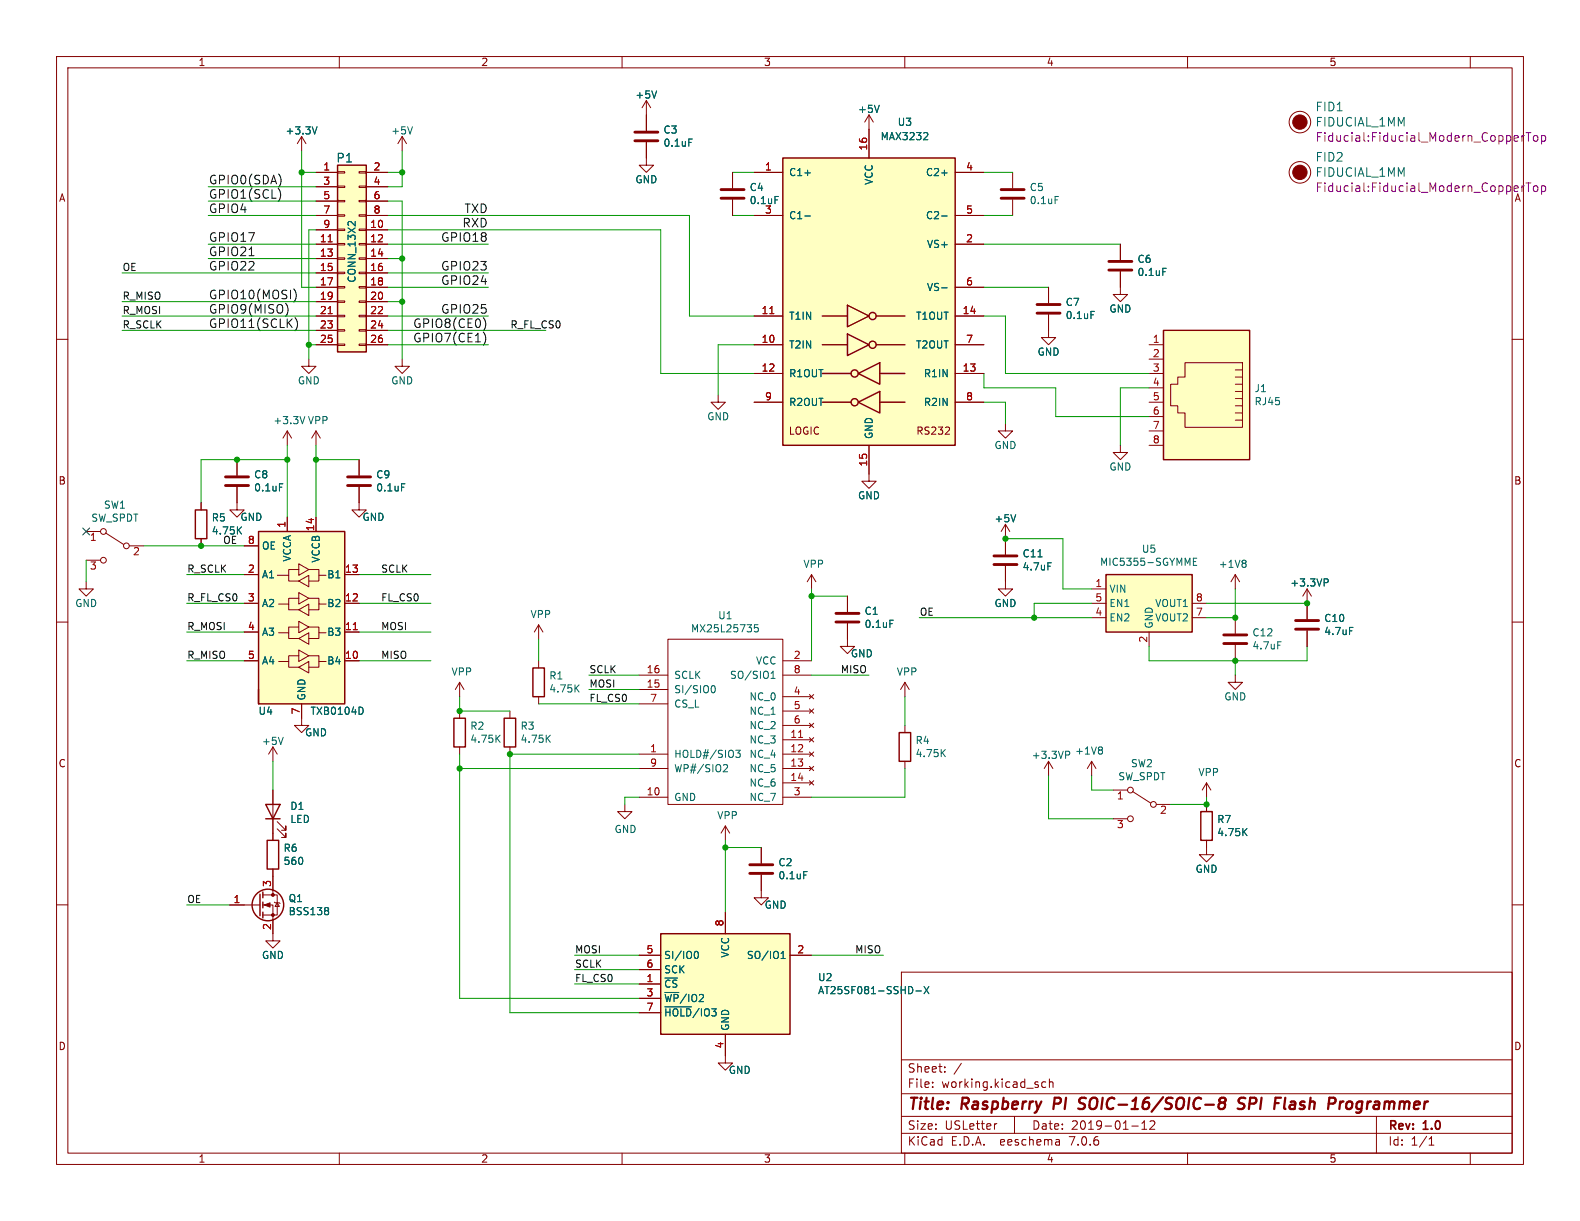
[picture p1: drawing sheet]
<svg xmlns="http://www.w3.org/2000/svg" width="279mm" height="216mm" viewBox="0 0 279 216" stroke-linecap="round" stroke-linejoin="round" font-family="sans-serif">
<g fill="none" stroke="#840000" stroke-width=".18">
<path d="M10 10h259.4v195.9h-259.4zM12 12h255.4v191.9h-255.4zM60 10v2M110 10v2M114.3 17.8v5.3M114.3 17.8l-.8 1.3M114.3 17.8l.8 1.3M160 10v2M210 10v2M260 10v2M53.3 24.1v2.6M53.3 24.1l-.7 1.3"/>
<path d="M53.3 24.1l.8 1.3M55.9 30.5h3.8M55.9 38.1h3.8M55.9 33h3.8M55.9 35.6h3.8M59.7 38h1.3v.2h-1.3zM59.7 35.4h1.3v.3h-1.3zM59.7 32.9h1.3v.2h-1.3zM59.7 30.4h1.3v.2h-1.3zM63.5 38h1.3v.2h-1.3zM63.5 35.4h1.3v.3h-1.3zM63.5 32.9h1.3v.2h-1.3z"/>
<path d="M63.5 30.4h1.3v.2h-1.3zM64.8 30.5h3.8M64.8 38.1h3.8M64.8 33h3.8M64.8 35.6h3.8M71.1 24.1l-.7 1.3M71.1 24.1v2.6M71.1 24.1l.8 1.3M114.3 25.1v4.1h1.3l-1.3 1.3-1.3-1.3h1.3M129.5 30.5v2.8M129.5 35.3v2.8M133.3 30.5h5.1"/>
<path d="M133.3 38.1h5.1M153.7 20.3l-.8 1.3M153.7 20.3v7.6M153.7 20.3l.7 1.3M168.9 30.5h5.1M168.9 38.1h5.1M179.1 30.5v2.8M179.1 35.3v2.8M10 60h2M55.9 55.9h3.8M55.9 43.2h3.8M55.9 50.8h3.8"/>
<path d="M55.9 40.6h3.8M55.9 45.7h3.8M55.9 48.3h3.8M55.9 53.3h3.8M55.9 58.4h3.8M59.7 58.3h1.3v.2h-1.3zM59.7 55.8h1.3v.2h-1.3zM59.7 53.2h1.3v.3h-1.3zM59.7 50.7h1.3v.2h-1.3zM59.7 48.1h1.3v.3h-1.3zM59.7 45.6h1.3v.2h-1.3zM59.7 43.1h1.3v.2h-1.3z"/>
<path d="M59.7 40.5h1.3v.3h-1.3zM63.5 58.3h1.3v.2h-1.3zM63.5 55.8h1.3v.2h-1.3zM63.5 53.2h1.3v.3h-1.3zM63.5 50.7h1.3v.2h-1.3zM63.5 48.1h1.3v.3h-1.3zM63.5 45.6h1.3v.2h-1.3zM63.5 43.1h1.3v.2h-1.3zM63.5 40.5h1.3v.3h-1.3zM64.8 55.9h3.8M64.8 43.2h3.8M64.8 50.8h3.8"/>
<path d="M64.8 40.6h3.8M64.8 45.7h3.8M64.8 48.3h3.8M64.8 53.3h3.8M64.8 58.4h3.8M133.3 55.9h5.1M168.9 55.9h5.1M168.9 43.2h5.1M168.9 50.8h5.1M185.4 55.6v4.1h1.3l-1.3 1.3-1.3-1.3h1.3M185.4 50.8v2.8M198.1 48v4.1h1.3l-1.3 1.2-1.3-1.2h1.3"/>
<path d="M198.1 43.2v2.8M267.4 60h2M50.8 76.2l-.8 1.3M50.8 76.2v2.5M50.8 76.2l.8 1.3M54.6 63.5v1.3h1.3l-1.3 1.2-1.3-1.2h1.3M55.9 61h3.8M55.9 76.2l-.8 1.3M55.9 76.2v2.5M55.9 76.2l.7 1.3M59.7 60.8h1.3v.3h-1.3zM63.5 60.8h1.3v.3h-1.3z"/>
<path d="M64.8 61h3.8M71.1 63.5v1.3h1.3l-1.3 1.2-1.3-1.2h1.3M127 69.9v1.2h1.3l-1.3 1.3-1.3-1.3h1.3M133.3 61h5.1M133.3 66h5.1M133.3 71.1h5.1M153.7 78.7v6.4h1.2l-1.2 1.3-1.3-1.3h1.3M167.1 76.8h.8M167.9 75.6v.5M168.9 61h5.1M168.9 66h5.1M168.9 71.1h5.1"/>
<path d="M177.8 74.9v1.3h1.3l-1.3 1.3-1.3-1.3h1.3M198.1 78.7v1.3h1.3l-1.3 1.3-1.3-1.3h1.3M203.2 61h2.5M203.2 63.5h2.5M203.2 66h2.5M203.2 68.6h2.5M203.2 71.1h2.5M203.2 73.7h2.5M203.2 76.2h2.5M203.2 78.7h2.5M209.5 64.1h10.2v11.5h-10.2v-2.6h-1.2v-1.2h-1.3v-3.9h1.3v-1.2h1.2zM218.4 65.4h1.3"/>
<path d="M218.4 66.7h1.3M218.4 67.9h1.3M218.4 69.2h1.3M218.4 70.5h1.3M218.4 71.8h1.3M218.4 73h1.3M218.4 74.3h1.3M15.2 94h2.6M15.2 99.1h2.6M18.7 94.2l3.1 2.1M22.9 96.5h2.5M35.6 88.9v1.3"/>
<path d="M35.6 95.3v1.2M41.9 86.1v4.1h1.3l-1.3 1.2-1.3-1.2h1.3M41.9 81.3v2.8M43.2 96.5h2.5M50.8 91.4v2.6M52.8 99.7l1.8 1-1.8 1zM55.9 91.4v2.6M63.5 86.1v4.1h1.3l-1.3 1.2-1.3-1.2h1.3M63.5 81.3v2.8M177.8 92.7l-.8 1.3M177.8 92.7v5.3M177.8 92.7l.8 1.3"/>
<path d="M10 110h2M15.2 102.9v1.2h1.3l-1.3 1.3-1.2-1.3h1.2M43.2 106.7h2.5M43.2 116.8h2.5M43.2 111.8h2.5M43.2 101.6h2.5M49 101.7h2.1v1h1.7M49.3 117h1.8v1h1.7M49.3 111.9h1.8v1h1.7M49.3 106.8h1.8v1h1.7M52.8 116h-1.7v1M52.8 110.9h-1.7v1"/>
<path d="M52.8 105.8h-1.7v1M52.8 100.7h-1.7v1M52.8 118l1.8-1v2zM52.8 112.9l1.8-1v2zM52.8 107.8l1.8-1v2zM52.8 102.7l1.8-1v2.1zM52.8 114.9l1.8 1.1-1.8 1zM52.8 109.9l1.8 1-1.8 1zM52.8 104.8l1.8 1-1.8 1zM54.6 116h1.8v1h1.3M54.6 110.9h1.8v1h1.3M54.6 105.8h1.8v1h1.3"/>
<path d="M54.6 100.7h1.8v1h1.3M56.4 117v1h-1.8M56.4 111.9v1h-1.8M56.4 106.8v1h-1.8M56.4 101.7v1h-1.8M61 106.7h2.5M61 116.8h2.5M61 111.8h2.5M61 101.6h2.5M95.2 110.5v2.5M95.2 116.8v1.3M95.2 110.5l-.7 1.3"/>
<path d="M95.2 110.5l.8 1.3M113 119.4h5.1M118.1 113h20.3v29.2h-20.3zM138.4 116.8h5.1M138.4 119.4h5.1M143.5 101.6l-.8 1.3M143.5 101.6v2.5M143.5 101.6l.8 1.3M149.9 110.2v4.1h1.2l-1.2 1.3-1.3-1.3h1.3M149.9 105.4v2.8M177.8 100.1v4h1.3l-1.3 1.3-1.3-1.3h1.3M193 104.1h2.6"/>
<path d="M193 109.2h2.6M193 106.7h2.6M203.2 111.8v2.5M210.8 109.2h2.6M210.8 106.7h2.6M218.4 119.4v1.3h1.3l-1.3 1.2-1.2-1.2h1.2M218.4 101.6v2.5M218.4 109.2v2.8M218.4 114v2.8M218.4 101.6l.8 1.3M218.4 101.6l-.7 1.3M231.1 104.1l-.7 1.3"/>
<path d="M231.1 104.1v5.4M231.1 111.5v2.8M231.1 104.1l.8 1.3M267.4 110h2M48.3 132.1v2.5M48.3 139.7v8.9M48.3 132.1l-.8 1.3M48.3 132.1l.7 1.3M53.3 124.5v3.8h1.3l-1.3 1.2-1.2-1.2h1.2M81.3 120.7l-.8 1.2M81.3 120.7v2.5M81.3 125.7v1.3"/>
<path d="M81.3 132.1v1.3M81.3 120.7l.7 1.2M90.2 125.7v1.3M90.2 132.1v1.3M95.2 123.2v1.3M113 133.4h5.1M113 135.9h5.1M113 121.9h5.1M113 124.5h5.1M138.4 133.4h5.1M138.4 130.8h5.1M138.4 135.9h5.1"/>
<path d="M138.4 138.4h5.1M138.4 123.2h5.1M138.4 125.7h5.1M138.4 128.3h5.1M143.1 130.4l.8 .8M143.1 133l.8 .7M143.1 135.5l.8 .8M143.1 138l.8 .8M143.1 122.8l.8 .8M143.1 125.3l.8 .8M143.1 127.9l.8 .8M143.9 130.4l-.8 .8"/>
<path d="M143.9 133l-.8 .7M143.9 135.5l-.8 .8M143.9 138l-.8 .8M143.9 122.8l-.8 .8M143.9 125.3l-.8 .8M143.9 127.9l-.8 .8M160 120.7v2.5M160 128.3v1.2M160 134.6v1.3M160 120.7l-.7 1.2M160 120.7l.8 1.2M185.4 134.6v2.6"/>
<path d="M185.4 134.6l-.7 1.3M185.4 134.6l.8 1.3M193 134.6l.8 1.3M193 134.6v2.6M193 134.6l-.7 1.3M196.8 139.7h2.6M200.3 140l3.2 2M213.4 138.4l-.8 1.3M213.4 138.4v2.6M213.4 138.4l.7 1.3M10 160h2M46.5 158.2h2.5v3.6h-2.5"/>
<path d="M48.3 153.7v4.5M48.5 159.5l.1 .1h.8l.1 .2M49 146.6l1.5 1.5v-.8v.8h-.7M49 145.3l1.5 1.5v-.7v.7h-.7M49 159.6l.4 .7h-.8zM110.5 142.2v1.3h1.3l-1.3 1.3-1.3-1.3h1.3M113 141h5.1M128.3 146.1l-.8 1.2M128.3 146.1v2.5M128.3 146.1l.7 1.2M134.6 154.7v4.1h1.3l-1.3 1.2-1.3-1.2h1.3M134.6 149.9v2.8"/>
<path d="M138.4 141h5.1M196.8 144.8h2.6M204.5 142.2h2.5M213.4 148.6v2.5h1.2l-1.2 1.3-1.3-1.3h1.3M213.4 142.2v1.3M267.4 160h2M40.6 160h5.4M46.5 160h1.8v6.4h1.2l-1.2 1.2-1.3-1.2h1.3M113 174h3.8M113 168.9h3.8M113 176.5h3.8M113 171.5h3.8"/>
<path d="M113 179.1h3.8M128.3 161.3v3.8M139.7 168.9h3.8M159.4 171.9h108v32h-108zM128.3 182.9v5.1h1.2l-1.2 1.2-1.3-1.2h1.3M159.4 197.4h108M159.4 193.4h108M159.4 187.4h108M164.9 192.1v.2M164.9 191.4v.1M167.1 189.4v.2M167.1 188.7v.1"/>
<path d="M170 188l-1.3 1.9M176.3 198.7l-.3 .1M179.4 197.4v3M184.9 191.4l-.4-.1-.3 .3v.4l.2 .2h.5M185.6 191.4l.2-.1 .3 .1 .1 .9M185.6 190.8v1.5M200.1 199.1h1.2M201.9 199.7h.9M201.9 198.6l.5-.4v1.5M203.4 198.3l.5-.1 .2 .1 .1 .3-.9 1.1h.9M243.4 197.4v6.5M60 203.9v2"/>
<path d="M110 203.9v2M159.4 200.4h108M160 203.9v2M187.3 201.6l.1 .9M187.4 202.4l-.2 .1M187.4 201.8l-.2 .1M210 203.9v2M252.7 202.5h.9M252.7 201.4l.4-.4v1.5M260 203.9v2"/>
<circle cx="229.9" cy="21.6" r="1.9"/>
<circle cx="229.9" cy="30.5" r="1.9"/>
<circle cx="18.3" cy="94" r=".51"/>
<circle cx="18.3" cy="99.1" r=".51"/>
<circle cx="22.4" cy="96.5" r=".51"/>
<circle cx="199.9" cy="139.7" r=".51"/>
<circle cx="199.9" cy="144.8" r=".51"/>
<circle cx="204" cy="142.2" r=".51"/>
</g>
<g fill="none" stroke="#840000" stroke-width=".4">
<path d="M186.5 194.1l-.2 2M191 195l.7 .2M191.7 195.9l-.3 .2h-.5M191.8 194.1h-.5l-.3 .2M213.1 195.3h1.6M215.9 195a.65 .65 0 0 0-.3 1 .65 .65 0 0 0 .9-.1 .65 .65 0 0 0 0-.8l-.2-.1M215.9 195l-.2-.2a.44 .44 0 0 1 .3-.7l.6 .1 .2 .3-.2 .3-.3 .2M215.9 195h.4M220.2 194.2a.85 .85 0 0 0-1 .1 .45 .45 0 0 0 .2 .8l.3 .1a.49 .49 0 0 1 .4 .5 .49 .49 0 0 1-.5 .4l-.7-.1M227.3 194.1l-.2 1.7 .2 .3M237 194.8l-.2 1.3M237.6 194.8l-.4 .1-.2 .3"/>
<path d="M238.2 195l-.2 .7 .2 .3"/>
</g>
<g fill="none" stroke="#840000" stroke-width=".25">
<path d="M59.7 29.2h5.1v33h-5.1zM138.4 27.9h30.5v50.8h-30.5zM145.4 55.9h4.5M149.9 59.1l3.8 1.9-3.8 1.9zM149.9 54l3.8 1.9-3.8 1.9zM154.9 55.9h5.1M205.7 58.4h15.3v22.9h-15.3zM145.4 61h4.5M145.4 71.1h5.1M145.4 66h5.1M151.8 71.1l3.8-1.9v3.8zM151.8 66l3.8-1.9v3.8z"/>
<path d="M154.9 61h5.1M155.6 71.1h4.4M155.6 66h4.4M34.5 90.2h2.1v5.1h-2.1zM45.7 94h15.3v30.5h-15.3zM94.2 118.1h2.1v5.1h-2.1zM195.6 101.6h15.2v10.2h-15.2zM45.7 121.9v2.6zM80.3 127h2v5.1h-2zM89.2 127h2v5.1h-2zM159 129.5h2v5.1h-2zM46 158.1v3.8"/>
<path d="M46.5 157.7v1.1M46.5 159.5v1M47 142.2h2.5l-1.2 2.6zM47 144.8h2.5M47.2 148.6h2.1v5.1h-2.1zM212.3 143.5h2.1v5.1h-2.1zM46.5 161.3v1M116.8 165.1h22.9v17.8h-22.9z"/>
<circle cx="154.3" cy="55.9" r=".63"/>
<circle cx="151.1" cy="71.1" r=".63"/>
<circle cx="151.1" cy="66" r=".63"/>
<circle cx="154.3" cy="61" r=".63"/>
<circle cx="47.4" cy="160" r="2.79"/>
</g>
<g fill="none" stroke="#840000" stroke-width=".51">
<path d="M112.3 24.9h4M112.3 23.4h4M127.5 35.1h4.1M127.5 33.5h4.1M177 35.1h4.1M177 33.5h4.1M183.4 55.4h4.1M183.4 53.8h4.1M196.1 47.8h4.1M196.1 46.2h4.1M39.9 85.9h4M39.9 84.3h4"/>
<path d="M61.5 85.9h4M61.5 84.3h4M175.8 99.8h4M175.8 98.3h4M147.8 110h4.1M147.8 108.5h4.1M216.4 113.8h4.1M216.4 112.3h4.1M229.1 111.3h4.1M229.1 109.7h4.1M132.6 154.4h4.1M132.6 152.9h4.1"/>
</g>
<g fill="none" stroke="#006464" stroke-width=".18">
<path d="M116.1 16.1l-.4 1.2M155.5 18.6l-.4 1.3M56.1 22.4l-.5 1.3M62.8 39.2v.7l-.7-.7h-.3l-.2 .1M72.9 22.4l-.4 1.3M121.8 24.6h.6M137 34.7h.7M142.3 30.6h1M142.3 38.2h1M163.8 23.4l.3 .3-.1 .3-.7 .7h.8M166.5 30.6h1M166.5 38.2h1"/>
<path d="M186.6 34.7h.6M166.5 50.9h1M192.9 55.1h.6M205.6 47.4h.6M53.9 73.7l-.4 1.2M42.2 93.7l.5 .7M42.7 93.2l-.7 .7M49.4 85.5h.6M71 85.5h.6M179.6 91l-.4 1.3M183.6 98.5h.7M185.3 99.5h.6"/>
<path d="M211 99.3h.5M211.6 98.7h-.6v1.3h.6M220.1 99.1l.3 .2-.3 .3 .3 .2v.3l-.3 .2M134 110.5h-.6v.6l.2-.2 .4 .1 .1 .2-.1 .4-.1 .1-.5-.1M136.3 120h.8M136.3 119.1l.4-.4v1.3M157.4 109.7h.6M225.9 113.5h.7M234.2 102.4h.4l.3 .2-.1 .4h-.6M238.6 110.9h.7M50.1 130.4l-.4 1.2M64 125.1l.2 .5-.2 .6"/>
<path d="M87.9 130.5l.5 .8M88.4 130l-.7 .7M96.8 130.5l.5 .8M97.3 130l-.7 .7M101.9 121.6l.5 .8M102.4 121.1l-.7 .7M125.8 121.5l.3-.3a.68 .68 0 0 1 .4 .7 .68 .68 0 0 1-.4 .6l-.3-.2M128 135.3l.4-.1 .3 .4-.8 .9h.8M130.1 132.7h.8l-.4 .4 .3 .2v.5l-.1 .1-.6-.1M166.6 133.1l.6 .7M167.2 132.5l-.8 .8M188.4 132.8h.5l.3 .3-.2 .3-.6 .1"/>
<path d="M194.7 132.1l.3 .2-.3 .3 .3 .3v.2l-.3 .2M142.1 154.1h.6M220 147l.5 .8M220.5 146.5l-.7 .7M57.9 160.5l.2 .2-.2 .3 .2 .3v.2l-.2 .2M117.6 178h4.7M122.9 168.3l.2-.1a.68 .68 0 0 1 .4 .7 .68 .68 0 0 1-.4 .6l-.2-.1M138.1 169.5h.7M138.1 168.6l.4-.4v1.3M162 175.2h.9M163.4 174.4l.9 1.3M164.3 174.4l-.9 1.3"/>
</g>
<g fill="#840000" stroke="#840000" stroke-width=".18">
<path d="M46.7 160l1.1-.4v.8z"/>
<circle cx="48.3" cy="161.8" r=".25"/>
<circle cx="48.3" cy="158.2" r=".25"/>
<circle cx="229.9" cy="21.6" r="1.27"/>
<circle cx="229.9" cy="30.5" r="1.27"/>
</g>
<g fill="#ffffc2" stroke="#ffffc2" stroke-width=".18">
<path d="M195.6 101.6h15.2v10.2h-15.2z"/>
<path d="M205.7 58.4h15.3v22.9h-15.3z"/>
<path d="M138.4 27.9h30.5v50.8h-30.5z"/>
<path d="M59.7 29.2h5.1v33h-5.1z"/>
<path d="M45.7 94h15.3v30.5h-15.3z"/>
<path d="M116.8 165.1h22.9v17.8h-22.9z"/>
</g>
<path d="M58 55.5h.8M58 42.8h.8M136.1 55.5h.8M62.5 111.3h.7M141.2 130.4h.7" fill="none" stroke="#a90000" stroke-width=".18"/>
<g fill="none" stroke="#840084" stroke-width=".18">
<path d="M269.1 24v1M269.1 32.9v1M269.6 24h-.3l-.2 .3M269.6 32.9h-.3l-.2 .2M269.8 23.5h.9M269.8 32.3h.9M270.3 23.5v1.5M270.3 32.3v1.6M271.3 24h.4l.3 .3v.4l-.3 .3-.4-.1-.1-.2v-.4zM271.3 32.9h.4l.3 .2v.5l-.3 .3-.4-.1-.1-.2v-.5zM272.6 24h.4l.3 .3v.4l-.1 .2h-.6M272.6 24v1.5"/>
<path d="M272.6 32.9v1.5M272.6 32.9h.4l.3 .2v.5l-.1 .2h-.6"/>
</g>
<path d="M49.5 33.7l.1 .9-.2 .7M49.6 31.4v1M44 45.2h.9M50.8 54.1l.1 .8-.2 .8M52 51.1a1.75 1.75 0 0 1 0 2.3M52.2 56.2a1.75 1.75 0 0 1 0 2.3M85.5 56.2a1.79 1.79 0 0 1 0 2.2M85.5 58.8a1.79 1.79 0 0 1 0 2.2" fill="none" stroke="#0f0f0f" stroke-width=".18"/>
<g fill="none" stroke="#009600" stroke-width=".18">
<path d="M36.8 38.1h19.1M36.8 35.6h19.1M36.8 33h19.1M53.3 26.7v24.1h2.6M53.3 30.5h2.6M68.6 30.5h2.5M68.6 38.1h53.3v17.8h11.4M68.6 35.6h2.5v27.9M71.1 26.7v6.3h-2.5M129.5 30.5h3.8M129.5 38.1h3.8M174 30.5h5.1"/>
<path d="M174 38.1h5.1M21.6 48.3h34.3M21.6 55.9h34.3M21.6 53.3h34.3M21.6 58.4h34.3M36.8 43.2h19.1M36.8 45.7h19.1M55.9 40.6h-1.3v22.9M68.6 50.8h17.8M68.6 40.6h48.2v25.4h16.5M68.6 43.2h17.8M68.6 48.3h17.8"/>
<path d="M68.6 55.9h17.8M68.6 53.3h2.5M68.6 58.4h27.9M68.6 45.7h2.5M174 50.8h11.4M174 43.2h24.1M174 55.9h3.8v10.1h25.4M50.8 78.7v12.7M54.6 61h1.3M55.9 78.7v12.7M68.6 61h17.8M133.3 61h-6.3v8.9"/>
<path d="M174 71.1h3.8v3.8M174 66v2.6h12.7v5.1h16.5M203.2 68.6h-5.1v10.1M15.2 99.1v3.8M25.4 96.5h17.8M50.8 81.3h-15.2v7.6M55.9 81.3h7.6M177.8 95.3h10.2v8.8h5M33 106.7h10.2M33 116.8h10.2M33 111.8h10.2M33 101.6h10.2"/>
<path d="M63.5 106.7h12.7M63.5 116.8h12.7M63.5 111.8h12.7M63.5 101.6h12.7M95.2 113v3.8M104.1 119.4h8.9M143.5 119.4h10.2M143.5 104.1v12.7M143.5 105.4h6.4M162.6 109.2h30.4M193 106.7h-10.1v2.5M203.2 114.3v2.5h27.9v-2.5"/>
<path d="M213.4 106.7h17.7M218.4 104.1v5.1h-5M218.4 116.8v2.6M48.3 134.6v5.1M81.3 133.4v43.1h31.7M81.3 123.2v2.5h8.9M81.3 135.9h31.7M95.2 124.5h17.8M104.1 121.9h8.9M113 133.4h-22.8v45.7h22.8M160 123.2v5.1M160 135.9v5.1h-16.5"/>
<path d="M185.4 137.2v7.6h11.4M193 137.2v2.5h3.8M113 141h-2.5v1.2M128.3 149.9h6.3M128.3 148.6v12.7M213.4 141v1.2h-6.4M33 160h7.6M101.6 171.5h11.4M101.6 174h11.4M101.6 168.9h11.4M143.5 168.9h12.7"/>
</g>
<path d="M14.6 93.4l1.2 1.2M15.8 93.4l-1.2 1.2" fill="none" stroke="#000084" stroke-width=".18"/>
<g fill="#009600" stroke="#009600" stroke-width=".18">
<circle cx="218.4" cy="109.2" r=".46"/>
<circle cx="218.4" cy="116.8" r=".46"/>
<circle cx="213.4" cy="142.2" r=".46"/>
<circle cx="177.8" cy="95.3" r=".46"/>
<circle cx="182.9" cy="109.2" r=".46"/>
<circle cx="231.1" cy="106.7" r=".46"/>
<circle cx="81.3" cy="125.7" r=".46"/>
<circle cx="81.3" cy="135.9" r=".46"/>
<circle cx="71.1" cy="45.7" r=".46"/>
<circle cx="71.1" cy="53.3" r=".46"/>
<circle cx="53.3" cy="30.5" r=".46"/>
<circle cx="71.1" cy="30.5" r=".46"/>
<circle cx="54.6" cy="61" r=".46"/>
<circle cx="128.3" cy="149.9" r=".46"/>
<circle cx="90.2" cy="133.4" r=".46"/>
<circle cx="143.5" cy="105.4" r=".46"/>
<circle cx="55.9" cy="81.3" r=".46"/>
<circle cx="50.8" cy="81.3" r=".46"/>
<circle cx="35.6" cy="96.5" r=".46"/>
<circle cx="41.9" cy="81.3" r=".46"/>
</g>
<g font-size="2.8" fill="#840000">
<text x="160.4" y="196.8">Title:</text>
<text x="170.1" y="196.8">Raspberry</text>
<text x="187.1" y="196.8">PI</text>
<text x="192.4" y="196.8">SOIC-16/SOIC-8</text>
<text x="221.4" y="196.8">SPI</text>
<text x="228.6" y="196.8">Flash</text>
<text x="238.9" y="196.8">Programmer</text>
</g>
<g font-size="2.1" fill="#006464">
<text x="232.5" y="19.9">FID1</text>
<text x="59.4" y="28.9">P1</text>
<text x="232.5" y="28.8">FID2</text>
</g>
<g font-size="2.1" fill="#840084">
<text x="232.5" y="22.6">FIDUCIAL_1MM</text>
<text x="232.5" y="25.3">Fiducial:Fiducial_Modern_CopperTop</text>
<text x="232.5" y="31.5">FIDUCIAL_1MM</text>
<text x="232.5" y="34.2">Fiducial:Fiducial_Modern_CopperTop</text>
</g>
<g font-size="2.1" fill="#0f0f0f">
<text x="36.8" y="32.7">GPIO0(SDA)</text>
<text x="36.8" y="35.2">GPIO1(SCL)</text>
<text x="36.8" y="37.8">GPIO4</text>
<text x="81.7" y="40.3">RXD</text>
<text x="82.1" y="37.8">TXD</text>
<text x="36.8" y="47.9">GPIO22</text>
<text x="36.8" y="42.9">GPIO17</text>
<text x="36.8" y="45.4">GPIO21</text>
<text x="77.9" y="47.9">GPIO23</text>
<text x="77.9" y="42.9">GPIO18</text>
<text x="36.8" y="53">GPIO10(MOSI)</text>
<text x="77.9" y="50.5">GPIO24</text>
<text x="36.8" y="58.1">GPIO11(SCLK)</text>
<text x="36.8" y="55.6">GPIO9(MISO)</text>
<text x="73" y="58.1">GPIO8(CE0)</text>
<text x="77.9" y="55.6">GPIO25</text>
<text x="73" y="60.6">GPIO7(CE1)</text>
</g>
<g font-size="2.1" fill="#840000">
<text x="160.4" y="189.9">Sheet:</text>
<text x="160.4" y="192.6">File:</text>
<text x="166.5" y="192.6">working.kicad_sch</text>
<text x="160.4" y="202.8">KiCad</text>
<text x="160.4" y="200">Size:</text>
<text x="167.1" y="200">USLetter</text>
<text x="168.1" y="202.8">E.D.A.</text>
<text x="177" y="202.8">eeschema</text>
<text x="182.4" y="200">Date:</text>
<text x="189.4" y="202.8">7.0.6</text>
<text x="189.4" y="200">2019-01-12</text>
<text x="245.4" y="200.2">Rev:</text>
<text x="245.4" y="202.8">Id:</text>
<text x="249.5" y="202.8">1/1</text>
<text x="251.8" y="200.2">1.0</text>
</g>
<g font-size="1.8" fill="#840000">
<text x="35" y="11.9">1</text>
<text x="85" y="11.9">2</text>
<text x="135" y="11.9">3</text>
<text x="185" y="11.9">4</text>
<text x="235" y="11.9">5</text>
<text x="10.3" y="35.9">A</text>
<text x="267.7" y="35.9">A</text>
<text x="139.4" y="77.1">LOGIC</text>
<text x="161.9" y="77.1">RS232</text>
<text x="10.3" y="85.9">B</text>
<text x="267.7" y="85.9">B</text>
<text x="10.3" y="135.9">C</text>
<text x="267.7" y="135.9">C</text>
<text x="10.3" y="185.9">D</text>
<text x="267.7" y="185.9">D</text>
<text x="35" y="205.8">1</text>
<text x="85" y="205.8">2</text>
<text x="135" y="205.8">3</text>
<text x="185" y="205.8">4</text>
<text x="235" y="205.8">5</text>
</g>
<g font-size="1.8" fill="#006464">
<text x="112.3" y="17.6">+5V</text>
<text x="50.4" y="24">+3.3V</text>
<text x="69.1" y="24">+5V</text>
<text x="117.2" y="23.8">C3</text>
<text x="151.6" y="20.2">+5V</text>
<text x="158.6" y="22.5">U3</text>
<text x="117.2" y="26.1">0.1uF</text>
<text x="155.6" y="25">MAX3232</text>
<text x="112.3" y="32.6">GND</text>
<text x="132.5" y="34">C4</text>
<text x="139.4" y="31.3">C1+</text>
<text x="154.5" y="32.8" transform="rotate(-90 154.5 32.8)">VCC</text>
<text x="163.6" y="31.3">C2+</text>
<text x="182" y="34">C5</text>
<text x="132.5" y="36.3">0.1uF</text>
<text x="139.4" y="39">C1-</text>
<text x="163.6" y="39">C2-</text>
<text x="182" y="36.3">0.1uF</text>
<text x="163.8" y="44">VS+</text>
<text x="201.1" y="46.7">C6</text>
<text x="63.1" y="50.1" transform="rotate(-90 63.1 50.1)">CONN_13X2</text>
<text x="163.8" y="51.7">VS-</text>
<text x="201.1" y="49">0.1uF</text>
<text x="139.4" y="56.7">T1IN</text>
<text x="161.9" y="56.7">T1OUT</text>
<text x="188.4" y="54.3">C7</text>
<text x="188.4" y="56.6">0.1uF</text>
<text x="196.1" y="55.5">GND</text>
<text x="139.4" y="61.8">T2IN</text>
<text x="161.9" y="61.8">T2OUT</text>
<text x="183.4" y="63.1">GND</text>
<text x="52.6" y="68.2">GND</text>
<text x="69.1" y="68.2">GND</text>
<text x="139.4" y="66.9">R1OUT</text>
<text x="139.4" y="72">R2OUT</text>
<text x="163.3" y="66.9">R1IN</text>
<text x="163.3" y="72">R2IN</text>
<text x="221.8" y="69.5">J1</text>
<text x="221.8" y="71.9">RJ45</text>
<text x="48.2" y="75.2">+3.3V</text>
<text x="54.3" y="75.2">VPP</text>
<text x="125" y="74.5">GND</text>
<text x="154.5" y="77.7" transform="rotate(-90 154.5 77.7)">GND</text>
<text x="175.8" y="79.6">GND</text>
<text x="196.1" y="83.4">GND</text>
<text x="44.8" y="84.8">C8</text>
<text x="44.8" y="87.1">0.1uF</text>
<text x="66.4" y="84.8">C9</text>
<text x="66.4" y="87.1">0.1uF</text>
<text x="151.6" y="88.5">GND</text>
<text x="16" y="92.5">SW_SPDT</text>
<text x="18.3" y="90.1">SW1</text>
<text x="37.3" y="92.4">R5</text>
<text x="37.3" y="94.7">4.75K</text>
<text x="42.4" y="92.3">GND</text>
<text x="64" y="92.3">GND</text>
<text x="175.8" y="92.6">+5V</text>
<text x="39.4" y="96.3">OE</text>
<text x="46.2" y="97.4">OE</text>
<text x="51.7" y="99.4" transform="rotate(-90 51.7 99.4)">VCCA</text>
<text x="56.7" y="99.6" transform="rotate(-90 56.7 99.6)">VCCB</text>
<text x="142" y="100.6">VPP</text>
<text x="180.7" y="98.8">C11</text>
<text x="180.7" y="101.1">4.7uF</text>
<text x="194.4" y="100.3">MIC5355-SGYMME</text>
<text x="201.8" y="97.9">U5</text>
<text x="215.4" y="100.6">+1V8</text>
<text x="13.2" y="107.5">GND</text>
<text x="46.2" y="102.5">A1</text>
<text x="46.2" y="107.5">A2</text>
<text x="57.8" y="107.5">B2</text>
<text x="57.8" y="102.5">B1</text>
<text x="175.8" y="107.5">GND</text>
<text x="196.1" y="105">VIN</text>
<text x="196.1" y="107.5">EN1</text>
<text x="204.2" y="107.5">VOUT1</text>
<text x="228.1" y="103.9">+3.3VP</text>
<text x="46.2" y="112.6">A3</text>
<text x="57.8" y="112.6">B3</text>
<text x="93.7" y="109.5">VPP</text>
<text x="122.1" y="112">MX25L25735</text>
<text x="126.9" y="109.7">U1</text>
<text x="152.8" y="108.9">C1</text>
<text x="152.8" y="111.2">0.1uF</text>
<text x="196.1" y="110.1">EN2</text>
<text x="204.1" y="111.3" transform="rotate(-90 204.1 111.3)">GND</text>
<text x="204.2" y="110.1">VOUT2</text>
<text x="221.4" y="112.7">C12</text>
<text x="234.1" y="110.2">C10</text>
<text x="234.1" y="112.5">4.7uF</text>
<text x="46.2" y="117.7">A4</text>
<text x="57.8" y="117.7">B4</text>
<text x="79.7" y="119.7">VPP</text>
<text x="133.6" y="117.7">VCC</text>
<text x="150.4" y="116.4">GND</text>
<text x="158.5" y="119.7">VPP</text>
<text x="221.4" y="115">4.7uF</text>
<text x="54.2" y="124" transform="rotate(-90 54.2 124)">GND</text>
<text x="97" y="120.3">R1</text>
<text x="97" y="122.7">4.75K</text>
<text x="119.1" y="122.8">SI/SIO0</text>
<text x="119.1" y="120.2">SCLK</text>
<text x="119.1" y="125.3">CS_L</text>
<text x="129" y="120.2">SO/SIO1</text>
<text x="132.4" y="124.1">NC_0</text>
<text x="216.4" y="124.1">GND</text>
<text x="45.6" y="126.6">U4</text>
<text x="46.2" y="131.9">+5V</text>
<text x="53.8" y="130.4">GND</text>
<text x="54.8" y="126.6">TXB0104D</text>
<text x="83.1" y="129.2">R2</text>
<text x="83.1" y="131.5">4.75K</text>
<text x="92" y="129.2">R3</text>
<text x="92" y="131.5">4.75K</text>
<text x="132.4" y="131.7">NC_3</text>
<text x="132.4" y="126.6">NC_1</text>
<text x="132.4" y="129.1">NC_2</text>
<text x="161.8" y="131.8">R4</text>
<text x="119.1" y="134.2">HOLD#/SIO3</text>
<text x="119.1" y="136.8">WP#/SIO2</text>
<text x="132.4" y="134.2">NC_4</text>
<text x="132.4" y="136.8">NC_5</text>
<text x="161.8" y="134.1">4.75K</text>
<text x="182.3" y="134.4">+3.3VP</text>
<text x="190" y="133.6">+1V8</text>
<text x="199.9" y="135.9">SW2</text>
<text x="211.8" y="137.4">VPP</text>
<text x="51.2" y="143.4">D1</text>
<text x="119.1" y="141.8">GND</text>
<text x="132.4" y="139.3">NC_6</text>
<text x="132.4" y="141.8">NC_7</text>
<text x="197.7" y="138.2">SW_SPDT</text>
<text x="51.2" y="145.7">LED</text>
<text x="108.6" y="147.5">GND</text>
<text x="126.7" y="145.1">VPP</text>
<text x="215.1" y="145.7">R7</text>
<text x="215.1" y="148.1">4.75K</text>
<text x="50" y="150.8">R6</text>
<text x="50" y="153.1">560</text>
<text x="137.6" y="153.4">C2</text>
<text x="137.6" y="155.7">0.1uF</text>
<text x="211.3" y="154.5">GND</text>
<text x="50.9" y="159.7">Q1</text>
<text x="135.1" y="160.9">GND</text>
<text x="50.9" y="162">BSS138</text>
<text x="46.2" y="169.8">GND</text>
<text x="117.3" y="169.8">SI/IO0</text>
<text x="117.3" y="172.3">SCK</text>
<text x="129.1" y="169.4" transform="rotate(-90 129.1 169.4)">VCC</text>
<text x="132" y="169.8">SO/IO1</text>
<text x="144.6" y="173.7">U2</text>
<text x="117.3" y="174.9">~{CS}</text>
<text x="117.3" y="177.4">~{WP}/IO2</text>
<text x="117.3" y="179.9">~{HOLD}/IO3</text>
<text x="144.6" y="176">AT25SF081-SSHD-X</text>
<text x="129.1" y="182.4" transform="rotate(-90 129.1 182.4)">GND</text>
<text x="128.8" y="190.1">GND</text>
</g>
<g font-size="1.8" fill="#a90000">
<text x="153.4" y="26.7" transform="rotate(-90 153.4 26.7)">16</text>
<text x="57.1" y="30.2">1</text>
<text x="57.1" y="32.8">3</text>
<text x="57.1" y="35.3">5</text>
<text x="66" y="30.2">2</text>
<text x="66" y="32.8">4</text>
<text x="66" y="35.3">6</text>
<text x="135.2" y="30.2">1</text>
<text x="170.7" y="30.2">4</text>
<text x="57.1" y="37.8">7</text>
<text x="57.1" y="40.4">9</text>
<text x="65.4" y="40.4">10</text>
<text x="66" y="37.8">8</text>
<text x="135.2" y="37.8">3</text>
<text x="170.7" y="37.8">5</text>
<text x="56.5" y="42.9">11</text>
<text x="56.5" y="45.5">13</text>
<text x="65.4" y="42.9">12</text>
<text x="65.4" y="45.5">14</text>
<text x="170.7" y="42.9">2</text>
<text x="56.5" y="48">15</text>
<text x="56.5" y="50.5">17</text>
<text x="56.5" y="53.1">19</text>
<text x="65.4" y="48">16</text>
<text x="65.4" y="50.5">18</text>
<text x="65.4" y="53.1">20</text>
<text x="170.7" y="50.5">6</text>
<text x="56.5" y="55.6">21</text>
<text x="56.5" y="58.2">23</text>
<text x="65.4" y="55.6">22</text>
<text x="65.4" y="58.2">24</text>
<text x="134.6" y="55.6">11</text>
<text x="170.1" y="55.6">14</text>
<text x="56.5" y="60.7">25</text>
<text x="65.4" y="60.7">26</text>
<text x="134.6" y="60.7">10</text>
<text x="134.6" y="65.8">12</text>
<text x="170.1" y="65.8">13</text>
<text x="170.7" y="60.7">7</text>
<text x="203.8" y="60.7">1</text>
<text x="203.8" y="63.2">2</text>
<text x="203.8" y="65.8">3</text>
<text x="135.2" y="70.9">9</text>
<text x="170.7" y="70.9">8</text>
<text x="203.8" y="68.3">4</text>
<text x="203.8" y="70.9">5</text>
<text x="203.8" y="73.4">6</text>
<text x="203.8" y="75.9">7</text>
<text x="153.4" y="82.6" transform="rotate(-90 153.4 82.6)">15</text>
<text x="203.8" y="78.5">8</text>
<text x="15.8" y="96">1</text>
<text x="50.5" y="93.4" transform="rotate(-90 50.5 93.4)">1</text>
<text x="55.6" y="94" transform="rotate(-90 55.6 94)">14</text>
<text x="15.8" y="101">3</text>
<text x="23.4" y="98.5">2</text>
<text x="43.7" y="101.3">2</text>
<text x="43.7" y="96.3">8</text>
<text x="60.9" y="101.3">13</text>
<text x="43.7" y="106.4">3</text>
<text x="60.9" y="106.4">12</text>
<text x="193.6" y="103.9">1</text>
<text x="193.6" y="106.4">5</text>
<text x="211.4" y="106.4">8</text>
<text x="43.7" y="111.5">4</text>
<text x="60.9" y="111.5">11</text>
<text x="193.6" y="109">4</text>
<text x="202.9" y="113.7" transform="rotate(-90 202.9 113.7)">2</text>
<text x="211.4" y="109">7</text>
<text x="43.7" y="116.6">5</text>
<text x="60.9" y="116.6">10</text>
<text x="114.3" y="119.1">16</text>
<text x="140.3" y="116.6">2</text>
<text x="140.3" y="119.1">8</text>
<text x="114.3" y="121.7">15</text>
<text x="114.9" y="124.2">7</text>
<text x="140.3" y="122.9">4</text>
<text x="140.3" y="125.5">5</text>
<text x="53.1" y="126.4" transform="rotate(-90 53.1 126.4)">7</text>
<text x="139.7" y="130.6">11</text>
<text x="140.3" y="128">6</text>
<text x="114.9" y="133.1">1</text>
<text x="114.9" y="135.6">9</text>
<text x="139.7" y="133.1">12</text>
<text x="139.7" y="135.6">13</text>
<text x="114.3" y="140.7">10</text>
<text x="139.7" y="138.2">14</text>
<text x="140.3" y="140.7">3</text>
<text x="197.4" y="141.7">1</text>
<text x="197.4" y="146.8">3</text>
<text x="205" y="144.2">2</text>
<text x="41.2" y="159.8">1</text>
<text x="48" y="156.9" transform="rotate(-90 48 156.9)">3</text>
<text x="48" y="164.5" transform="rotate(-90 48 164.5)">2</text>
<text x="128" y="163.9" transform="rotate(-90 128 163.9)">8</text>
<text x="114.2" y="173.7">1</text>
<text x="114.2" y="168.7">5</text>
<text x="114.2" y="171.2">6</text>
<text x="140.9" y="168.7">2</text>
<text x="114.2" y="176.3">3</text>
<text x="114.2" y="178.8">7</text>
<text x="128" y="185.5" transform="rotate(-90 128 185.5)">4</text>
</g>
<g font-size="1.8" fill="#0f0f0f">
<text x="21.6" y="48">OE</text>
<text x="21.6" y="53.1">R_MISO</text>
<text x="21.6" y="58.2">R_SCLK</text>
<text x="21.6" y="55.6">R_MOSI</text>
<text x="90.2" y="58.2">R_FL_CS0</text>
<text x="33" y="101.3">R_SCLK</text>
<text x="67.3" y="101.3">SCLK</text>
<text x="33" y="106.4">R_FL_CS0</text>
<text x="67.3" y="106.4">FL_CS0</text>
<text x="33" y="111.5">R_MOSI</text>
<text x="67.3" y="111.5">MOSI</text>
<text x="162.6" y="109">OE</text>
<text x="33" y="116.6">R_MISO</text>
<text x="67.3" y="116.6">MISO</text>
<text x="104.1" y="119.1">SCLK</text>
<text x="148.6" y="119.1">MISO</text>
<text x="104.1" y="121.7">MOSI</text>
<text x="104.1" y="124.2">FL_CS0</text>
<text x="33" y="159.8">OE</text>
<text x="101.6" y="173.7">FL_CS0</text>
<text x="101.6" y="168.6">MOSI</text>
<text x="101.6" y="171.2">SCLK</text>
<text x="151.1" y="168.6">MISO</text>
</g>
</svg>
